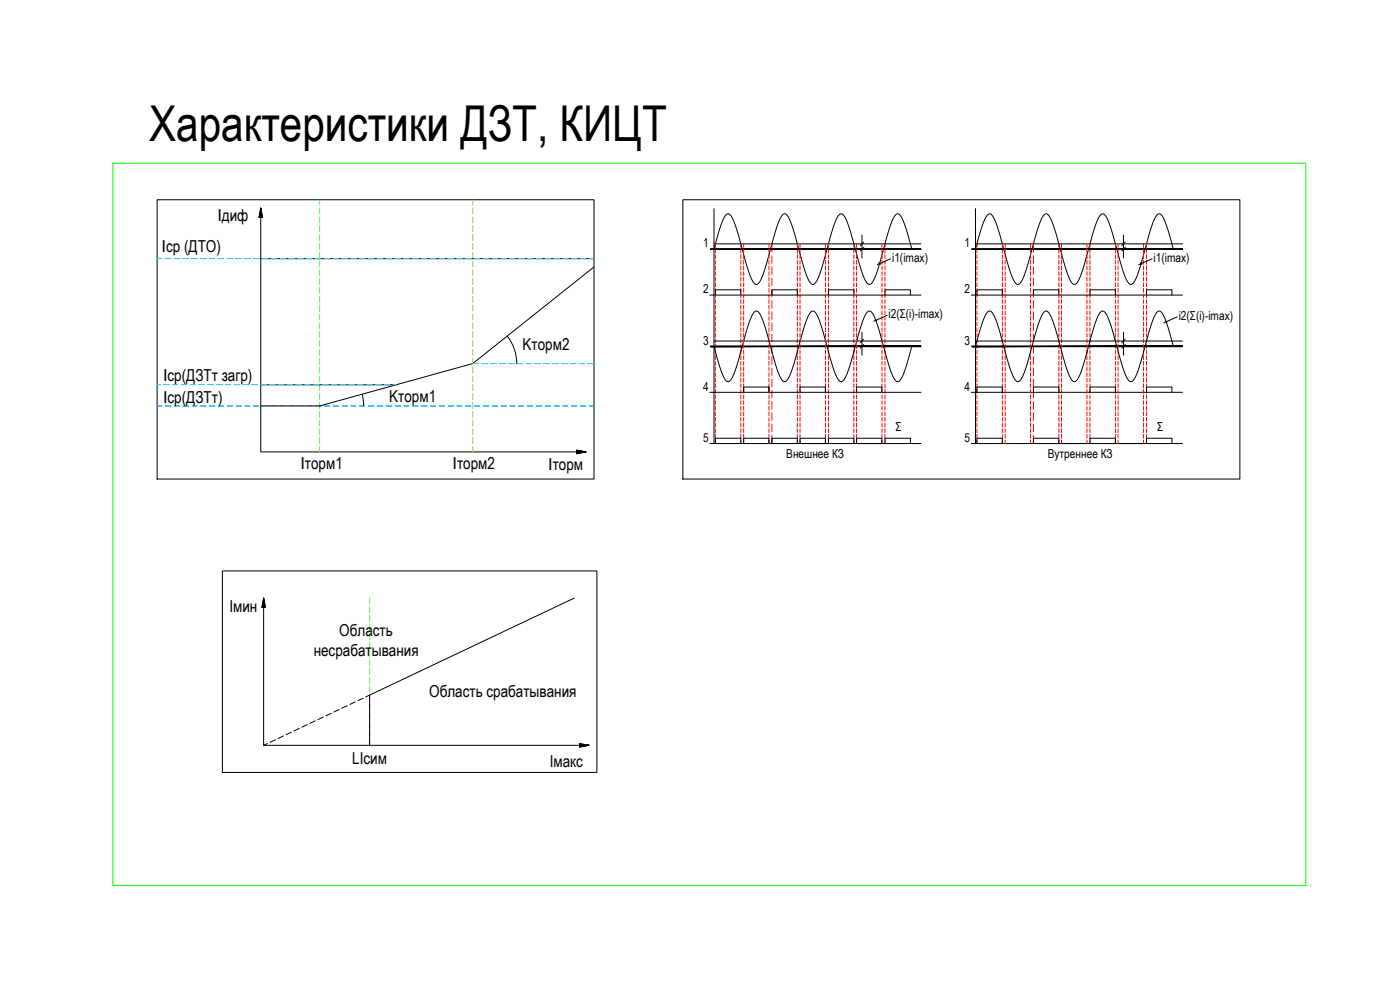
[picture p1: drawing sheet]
<svg xmlns="http://www.w3.org/2000/svg" width="1189mm" height="841mm" viewBox="0 0 1189 841" stroke-linecap="round" stroke-linejoin="round" font-family="sans-serif">
<!-- layer: 0 -->
<g fill="none" stroke="#000" stroke-width=".85">
<path d="M133 170h371v237h-371zM221 177v207h277M221 177l2 8h-3zM580 170h473v237h-473zM606 177v199M828 177v199M732 199v20M954 199v20M221 220h283M603 211h176M606 211l2-5a65 65 0 0 1 8-24 2.7 2.7 0 0 1 3 0 2.7 2.7 0 0 1 2 2l1 1a223 223 0 0 1 11 37 44 44 0 0 0 8 19 3 3 0 0 0 5-3v-1a219 219 0 0 0 11-37 41 41 0 0 1 8-18 3 3 0 0 1 5 3 214 214 0 0 1 11 37 40 40 0 0 0 8 19 3 3 0 0 0 5-3v-1a210 210 0 0 0 11-37 43 43 0 0 1 8-18 2.9 2.9 0 0 1 4 2l1 1a214 214 0 0 1 11 37 43 43 0 0 0 8 19 3 3 0 0 0 5-3v-1a210 210 0 0 0 11-37 40 40 0 0 1 8-18 3 3 0 0 1 5 3l3 8 5 18M606 207h176"/>
<path d="M733 205l-3 3M734 210l-3 3M756 220l-11 5M825 211h176M828 211l2-5a65 65 0 0 1 9-24 2.7 2.7 0 0 1 2 0 2.7 2.7 0 0 1 2 2l1 1a223 223 0 0 1 11 37 40 40 0 0 0 8 19 3 3 0 0 0 5-3v-1a219 219 0 0 0 11-37 41 41 0 0 1 8-18 3 3 0 0 1 5 3 214 214 0 0 1 11 37 43 43 0 0 0 8 19 3 3 0 0 0 5-3v-1a210 210 0 0 0 11-37 43 43 0 0 1 8-18 2.9 2.9 0 0 1 4 2l1 1a214 214 0 0 1 11 37 43 43 0 0 0 8 19 3 3 0 0 0 5-3v-1a210 210 0 0 0 11-37 40 40 0 0 1 8-18 3 3 0 0 1 5 3l3 8 5 18M828 207h176M955 205l-2 3M956 210l-3 3M978 220l-11 5M504 227l-103 82-130 36h-50M746 223l1 1M968 223l2 1"/>
<path d="M603 250h179M607 250v-4h22v4M656 250v-4h21v4M704 250v-4h21v4M752 250v-4h21v4M825 250h179M830 250v-4h21v4M878 250v-4h21v4M926 250v-4h21v4M974 250v-4h21v4M743 271l1 1M753 268l-11 5"/>
<path d="M990 272l1 2M1000 269l-12 5M431 285a37 37 0 0 1 8 24M603 294h176M606 294l2 6a65 65 0 0 0 8 23 2.8 2.8 0 0 0 3 1 2.8 2.8 0 0 0 2-3l1-1a218 218 0 0 0 11-37 41 41 0 0 1 8-19 3 3 0 0 1 5 3v1a223 223 0 0 1 11 37 41 41 0 0 0 8 19 3 3 0 0 0 5-3v-1a210 210 0 0 0 11-37 41 41 0 0 1 8-19 3 3 0 0 1 5 3v1a214 214 0 0 1 11 37 43 43 0 0 0 8 18 2.9 2.9 0 0 0 4-2l1-1a210 210 0 0 0 11-37 43 43 0 0 1 8-18 2.9 2.9 0 0 1 4 2l1 1a214 214 0 0 1 11 37 40 40 0 0 0 8 19 3 3 0 0 0 5-3l4-11 4-16M606 289h176M732 282v19M733 288l-3 3M734 292l-3 3M825 294h176M828 294l2-6a65 65 0 0 1 9-23 2.7 2.7 0 0 1 2-1 2.7 2.7 0 0 1 2 3l1 1a223 223 0 0 1 11 37 41 41 0 0 0 8 19 3 3 0 0 0 5-3v-1a218 218 0 0 0 11-37 41 41 0 0 1 8-19 3 3 0 0 1 5 3v1a214 214 0 0 1 11 37 43 43 0 0 0 8 18 2.9 2.9 0 0 0 4-2l1-1a210 210 0 0 0 11-37 43 43 0 0 1 8-18 2.9 2.9 0 0 1 4 2l1 1a214 214 0 0 1 11 37 40 40 0 0 0 8 19 3 3 0 0 0 5-3v-1a210 210 0 0 0 11-37 40 40 0 0 1 8-19 3 3 0 0 1 5 3l3 8 5 19M828 289h176"/>
<path d="M954 282v19M955 288l-2 3M956 292l-3 3M221 327h115M307 335l2 10M603 333h179M632 328v5v-5h21v5v-5M679 333v-5h22v5M727 333v-5h22v5M825 333h179M830 333v-5h21v5M878 333v-5h21v5"/>
<path d="M926 333v-5h21v5M974 333v-5h21v5M603 376h179M607 376v-4h22v4M632 376v-4h21v4M656 376v-4h21v4M679 376v-4h22v4M704 376v-4h21v4M727 376v-4h22v4M752 376v-4h21v4M825 376h179M830 376v-4h21v4"/>
<path d="M878 376v-4h21v4M926 376v-4h21v4M974 376v-4h21v4M490 382l8 2-8 1zM189 485h318v171h-318zM224 508v125h276M224 508l1 8h-3zM488 508l-174 82v43M295 599l-5 2M302 596l-5 2M308 592l-4 3M314 590l-3 1"/>
<path d="M254 618l-4 2M261 615l-5 2M268 612l-5 2M275 609l-5 2M281 605l-4 2M288 602l-4 2M227 631l-3 2M234 628l-5 2M241 625l-5 2M247 621l-4 3M492 631l8 2-8 1z"/>
</g>
<g fill="#000" stroke="#000" stroke-width=".85">
<path d="M490 382l5 1h-5zM492 631l5 1h-5z"/>
<path d="M221 177v8h2zM221 177v8h-1z"/>
<path d="M603 211v1l179-1zM603 212l179-1v1z"/>
<path d="M825 211v1l179-1zM825 212l179-1v1z"/>
<path d="M603 294h179zM603 294h179z"/>
<path d="M825 294h179zM825 294h179z"/>
<path d="M490 383l8 1zM490 383l8 1h-8zM490 384v1l8-1z"/>
<path d="M224 508v8h1zM224 508v8h-2z"/>
<path d="M492 632l8 1zM492 632l8 1h-8zM492 633v1l8-1z"/>
</g>
<g fill="none" stroke="#00bfff" stroke-width=".85">
<path d="M133 220h5M140 220h5M148 220h5M155 220h5M163 220h5M170 220h5M178 220h5M185 220h5M193 220h5M200 220h5M208 220h5M215 220h5"/>
<path d="M223 220h5M230 220h5M238 220h5M245 220h5M253 220h5M260 220h5M268 220h5M275 220h5M283 220h5M290 220h5M298 220h5M305 220h5"/>
<path d="M313 220h5M320 220h5M328 220h5M335 220h5M343 220h5M350 220h5M358 220h5M365 220h5M373 220h5M380 220h5M388 220h5M395 220h5"/>
<path d="M403 220h5M410 220h5M418 220h5M425 220h5M433 220h5M440 220h5M448 220h5M455 220h5M463 220h5M470 220h5M478 220h5M485 220h5"/>
<path d="M493 220h5M500 220h4M401 309h6M409 309h5M417 309h5M424 309h5M432 309h5M439 309h5M447 309h5M454 309h5M462 309h5M469 309h5"/>
<path d="M477 309h5M484 309h5M492 309h5M499 309h5M133 327h3M139 327h5M146 327h5M154 327h5M161 327h5M169 327h5M176 327h5M184 327h5"/>
<path d="M191 327h5M199 327h5M206 327h5M214 327h5M221 327h5M229 327h5M236 327h5M244 327h5M251 327h5M259 327h5M266 327h5M274 327h5"/>
<path d="M281 327h5M289 327h5M296 327h5M304 327h5M311 327h5M319 327h5M326 327h5M334 327h2M133 345h5M140 345h5M148 345h5M155 345h5"/>
<path d="M163 345h5M170 345h5M178 345h5M185 345h5M193 345h5M200 345h5M208 345h5M215 345h5M223 345h5M230 345h5M238 345h5M245 345h5"/>
<path d="M253 345h5M260 345h5M268 345h5M275 345h5M283 345h5M290 345h5M298 345h5M305 345h5M313 345h5M320 345h5M328 345h5M335 345h5"/>
<path d="M343 345h5M350 345h5M358 345h5M365 345h5M373 345h5M380 345h5M388 345h5M395 345h5M403 345h5M410 345h5M418 345h5M425 345h5"/>
<path d="M433 345h5M440 345h5M448 345h5M455 345h5M463 345h5M470 345h5M478 345h5M485 345h5M493 345h5M500 345h4"/>
</g>
<g fill="none" stroke="#a5dd00" stroke-width=".85">
<path d="M271 170v4M271 177v5M401 170v4M401 177v5M271 184v5M271 192v5M271 199v5M401 184v5M401 192v5M401 199v5M271 207v5M271 214v5"/>
<path d="M401 207v5M401 214v5M271 222v5M271 229v5M271 237v5M401 222v5M401 229v5M401 237v5M271 244v5M271 252v5M271 259v5M401 244v5"/>
<path d="M401 252v5M401 259v5M271 267v5M271 274v5M401 267v5M401 274v5M271 282v5M271 289v5M271 297v5M401 282v5M401 289v5M401 297v5"/>
<path d="M271 304v5M271 312v5M271 319v5M401 304v5M401 312v5M401 319v5M271 327v5M271 334v5M401 327v5M401 334v5M271 342v5M271 349v5"/>
<path d="M271 357v5M401 342v5M401 349v5M401 357v5M271 364v5M271 372v5M271 379v5M401 364v5M401 372v5M401 379v5M314 508v5M314 515v5"/>
<path d="M314 523v5M314 530v5M314 538v5M314 545v5M314 553v5M314 560v5M314 568v5M314 575v5M314 583v5M314 590v5M314 598v5M314 605v5"/>
<path d="M314 613v5M314 620v5M314 628v5"/>
</g>
<path d="M96 139h1013v613h-1013z" fill="none" stroke="#0f0" stroke-width=".85"/>
<g fill="none" stroke="#f00" stroke-width=".85">
<path d="M607 207v3M607 212v3M607 216v3M629 207v3M629 212v3M629 216v3M632 207v3M632 212v3M632 216v3M653 207v3M653 212v3M653 216v3"/>
<path d="M656 207v7M656 217v6M677 207v3M677 212v3M677 216v3M679 207v3M679 212v3M679 216v3M701 207v3M701 212v3M701 216v3M704 207v3"/>
<path d="M704 212v3M704 216v3M725 207v3M725 212v3M725 216v3M727 207v3M727 212v3M727 216v3M749 207v3M749 212v3M749 216v3M752 207v3"/>
<path d="M752 212v3M752 216v3M830 207v3M830 212v3M830 216v3M851 207v3M851 212v3M851 216v3M854 207v3M854 212v3M854 216v3M875 207v3"/>
<path d="M875 212v3M875 216v3M878 207v7M878 217v6M899 207v3M899 212v3M899 216v3M901 207v3M901 212v3M901 216v3M923 207v3M923 212v3"/>
<path d="M923 216v3M926 207v3M926 212v3M926 216v3M947 207v3M947 212v3M947 216v3M949 207v3M949 212v3M949 216v3M971 207v3M971 212v3"/>
<path d="M971 216v3M974 207v3M974 212v3M974 216v3M607 221v3M607 226v3M607 231v3M607 235v3M629 221v3M629 226v3M629 231v3M629 235v3"/>
<path d="M632 221v3M632 226v3M632 231v3M632 235v3M653 221v3M653 226v3M653 231v3M653 235v3M656 227v6M656 236v6M677 221v3M677 226v3"/>
<path d="M677 231v3M677 235v3M679 221v3M679 226v3M679 231v3M679 235v3M701 221v3M701 226v3M701 231v3M701 235v3M704 221v3M704 226v3"/>
<path d="M704 231v3M704 235v3M725 221v3M725 226v3M725 231v3M725 235v3M727 221v3M727 226v3M727 231v3M727 235v3M749 221v3M749 226v3"/>
<path d="M749 231v3M749 235v3M752 221v3M752 226v3M752 231v3M752 235v3M830 221v3M830 226v3M830 231v3M830 235v3M851 221v3M851 226v3"/>
<path d="M851 231v3M851 235v3M854 221v3M854 226v3M854 231v3M854 235v3M875 221v3M875 226v3M875 231v3M875 235v3M878 227v6M878 236v6"/>
<path d="M899 221v3M899 226v3M899 231v3M899 235v3M901 221v3M901 226v3M901 231v3M901 235v3M923 221v3M923 226v3M923 231v3M923 235v3"/>
<path d="M926 221v3M926 226v3M926 231v3M926 235v3M947 221v3M947 226v3M947 231v3M947 235v3M949 221v3M949 226v3M949 231v3M949 235v3"/>
<path d="M971 221v3M971 226v3M971 231v3M971 235v3M974 221v3M974 226v3M974 231v3M974 235v3M607 240v3M607 245v3M607 250v3M607 254v4"/>
<path d="M607 259v3M629 240v3M629 245v3M629 250v3M629 254v4M629 259v3M632 240v3M632 245v3M632 250v3M632 254v4M632 259v3M653 240v3"/>
<path d="M653 245v3M653 250v3M653 254v4M653 259v3M656 246v6M656 255v7M677 240v3M677 245v3M677 250v3M677 254v4M677 259v3M679 240v3"/>
<path d="M679 245v3M679 250v3M679 254v4M679 259v3M701 240v3M701 245v3M701 250v3M701 254v4M701 259v3M704 240v3M704 245v3M704 250v3"/>
<path d="M704 254v4M704 259v3M725 240v3M725 245v3M725 250v3M725 254v4M725 259v3M727 240v3M727 245v3M727 250v3M727 254v4M727 259v3"/>
<path d="M749 240v3M749 245v3M749 250v3M749 254v4M749 259v3M752 240v3M752 245v3M752 250v3M752 254v4M752 259v3M830 240v3M830 245v3"/>
<path d="M830 250v3M830 254v4M830 259v3M851 240v3M851 245v3M851 250v3M851 254v4M851 259v3M854 240v3M854 245v3M854 250v3M854 254v4"/>
<path d="M854 259v3M875 240v3M875 245v3M875 250v3M875 254v4M875 259v3M878 246v6M878 255v7M899 240v3M899 245v3M899 250v3M899 254v4"/>
<path d="M899 259v3M901 240v3M901 245v3M901 250v3M901 254v4M901 259v3M923 240v3M923 245v3M923 250v3M923 254v4M923 259v3M926 240v3"/>
<path d="M926 245v3M926 250v3M926 254v4M926 259v3M947 240v3M947 245v3M947 250v3M947 254v4M947 259v3M949 240v3M949 245v3M949 250v3"/>
<path d="M949 254v4M949 259v3M971 240v3M971 245v3M971 250v3M971 254v4M971 259v3M974 240v3M974 245v3M974 250v3M974 254v4M974 259v3"/>
<path d="M607 264v3M607 269v3M607 273v4M607 278v3M629 264v3M629 269v3M629 273v4M629 278v3M632 264v3M632 269v3M632 273v4M632 278v3"/>
<path d="M653 264v3M653 269v3M653 273v4M653 278v3M656 265v6M656 274v7M677 264v3M677 269v3M677 273v4M677 278v3M679 264v3M679 269v3"/>
<path d="M679 273v4M679 278v3M701 264v3M701 269v3M701 273v4M701 278v3M704 264v3M704 269v3M704 273v4M704 278v3M725 264v3M725 269v3"/>
<path d="M725 273v4M725 278v3M727 264v3M727 269v3M727 273v4M727 278v3M749 264v3M749 269v3M749 273v4M749 278v3M752 264v3M752 269v3"/>
<path d="M752 273v4M752 278v3M830 264v3M830 269v3M830 273v4M830 278v3M851 264v3M851 269v3M851 273v4M851 278v3M854 264v3M854 269v3"/>
<path d="M854 273v4M854 278v3M875 264v3M875 269v3M875 273v4M875 278v3M878 265v6M878 274v7M899 264v3M899 269v3M899 273v4M899 278v3"/>
<path d="M901 264v3M901 269v3M901 273v4M901 278v3M923 264v3M923 269v3M923 273v4M923 278v3M926 264v3M926 269v3M926 273v4M926 278v3"/>
<path d="M947 264v3M947 269v3M947 273v4M947 278v3M949 264v3M949 269v3M949 273v4M949 278v3M971 264v3M971 269v3M971 273v4M971 278v3"/>
<path d="M974 264v3M974 269v3M974 273v4M974 278v3M607 283v3M607 288v3M607 292v4M607 297v3M629 283v3M629 288v3M629 292v4M629 297v3"/>
<path d="M632 283v3M632 288v3M632 292v4M632 297v3M653 283v3M653 288v3M653 292v4M653 297v3M656 284v6M656 293v7M677 283v3M677 288v3"/>
<path d="M677 292v4M677 297v3M679 283v3M679 288v3M679 292v4M679 297v3M701 283v3M701 288v3M701 292v4M701 297v3M704 283v3M704 288v3"/>
<path d="M704 292v4M704 297v3M725 283v3M725 288v3M725 292v4M725 297v3M727 283v3M727 288v3M727 292v4M727 297v3M749 283v3M749 288v3"/>
<path d="M749 292v4M749 297v3M752 283v3M752 288v3M752 292v4M752 297v3M830 283v3M830 288v3M830 292v4M830 297v3M851 283v3M851 288v3"/>
<path d="M851 292v4M851 297v3M854 283v3M854 288v3M854 292v4M854 297v3M875 283v3M875 288v3M875 292v4M875 297v3M878 284v6M878 293v7"/>
<path d="M899 283v3M899 288v3M899 292v4M899 297v3M901 283v3M901 288v3M901 292v4M901 297v3M923 283v3M923 288v3M923 292v4M923 297v3"/>
<path d="M926 283v3M926 288v3M926 292v4M926 297v3M947 283v3M947 288v3M947 292v4M947 297v3M949 283v3M949 288v3M949 292v4M949 297v3"/>
<path d="M971 283v3M971 288v3M971 292v4M971 297v3M974 283v3M974 288v3M974 292v4M974 297v3M607 302v3M607 307v3M607 312v3M607 316v3"/>
<path d="M629 302v3M629 307v3M629 312v3M629 316v3M632 302v3M632 307v3M632 312v3M632 316v3M653 302v3M653 307v3M653 312v3M653 316v3"/>
<path d="M656 303v6M656 312v7M677 302v3M677 307v3M677 312v3M677 316v3M679 302v3M679 307v3M679 312v3M679 316v3M701 302v3M701 307v3"/>
<path d="M701 312v3M701 316v3M704 302v3M704 307v3M704 312v3M704 316v3M725 302v3M725 307v3M725 312v3M725 316v3M727 302v3M727 307v3"/>
<path d="M727 312v3M727 316v3M749 302v3M749 307v3M749 312v3M749 316v3M752 302v3M752 307v3M752 312v3M752 316v3M830 302v3M830 307v3"/>
<path d="M830 312v3M830 316v3M851 302v3M851 307v3M851 312v3M851 316v3M854 302v3M854 307v3M854 312v3M854 316v3M875 302v3M875 307v3"/>
<path d="M875 312v3M875 316v3M878 303v6M878 312v7M899 302v3M899 307v3M899 312v3M899 316v3M901 302v3M901 307v3M901 312v3M901 316v3"/>
<path d="M923 302v3M923 307v3M923 312v3M923 316v3M926 302v3M926 307v3M926 312v3M926 316v3M947 302v3M947 307v3M947 312v3M947 316v3"/>
<path d="M949 302v3M949 307v3M949 312v3M949 316v3M971 302v3M971 307v3M971 312v3M971 316v3M974 302v3M974 307v3M974 312v3M974 316v3"/>
<path d="M607 321v3M607 326v3M607 331v3M607 335v4M629 321v3M629 326v3M629 331v3M629 335v4M632 321v3M632 326v3M632 331v3M632 335v4"/>
<path d="M653 321v3M653 326v3M653 331v3M653 335v4M656 322v6M656 331v7M677 321v3M677 326v3M677 331v3M677 335v4M679 321v3M679 326v3"/>
<path d="M679 331v3M679 335v4M701 321v3M701 326v3M701 331v3M701 335v4M704 321v3M704 326v3M704 331v3M704 335v4M725 321v3M725 326v3"/>
<path d="M725 331v3M725 335v4M727 321v3M727 326v3M727 331v3M727 335v4M749 321v3M749 326v3M749 331v3M749 335v4M752 321v3M752 326v3"/>
<path d="M752 331v3M752 335v4M830 321v3M830 326v3M830 331v3M830 335v4M851 321v3M851 326v3M851 331v3M851 335v4M854 321v3M854 326v3"/>
<path d="M854 331v3M854 335v4M875 321v3M875 326v3M875 331v3M875 335v4M878 322v6M878 331v7M899 321v3M899 326v3M899 331v3M899 335v4"/>
<path d="M901 321v3M901 326v3M901 331v3M901 335v4M923 321v3M923 326v3M923 331v3M923 335v4M926 321v3M926 326v3M926 331v3M926 335v4"/>
<path d="M947 321v3M947 326v3M947 331v3M947 335v4M949 321v3M949 326v3M949 331v3M949 335v4M971 321v3M971 326v3M971 331v3M971 335v4"/>
<path d="M974 321v3M974 326v3M974 331v3M974 335v4M607 340v3M607 345v3M607 350v3M607 354v4M607 359v3M629 340v3M629 345v3M629 350v3"/>
<path d="M629 354v4M629 359v3M632 340v3M632 345v3M632 350v3M632 354v4M632 359v3M653 340v3M653 345v3M653 350v3M653 354v4M653 359v3"/>
<path d="M656 341v6M656 350v7M656 360v6M677 340v3M677 345v3M677 350v3M677 354v4M677 359v3M679 340v3M679 345v3M679 350v3M679 354v4"/>
<path d="M679 359v3M701 340v3M701 345v3M701 350v3M701 354v4M701 359v3M704 340v3M704 345v3M704 350v3M704 354v4M704 359v3M725 340v3"/>
<path d="M725 345v3M725 350v3M725 354v4M725 359v3M727 340v3M727 345v3M727 350v3M727 354v4M727 359v3M749 340v3M749 345v3M749 350v3"/>
<path d="M749 354v4M749 359v3M752 340v3M752 345v3M752 350v3M752 354v4M752 359v3M830 340v3M830 345v3M830 350v3M830 354v4M830 359v3"/>
<path d="M851 340v3M851 345v3M851 350v3M851 354v4M851 359v3M854 340v3M854 345v3M854 350v3M854 354v4M854 359v3M875 340v3M875 345v3"/>
<path d="M875 350v3M875 354v4M875 359v3M878 341v6M878 350v7M878 360v6M899 340v3M899 345v3M899 350v3M899 354v4M899 359v3M901 340v3"/>
<path d="M901 345v3M901 350v3M901 354v4M901 359v3M923 340v3M923 345v3M923 350v3M923 354v4M923 359v3M926 340v3M926 345v3M926 350v3"/>
<path d="M926 354v4M926 359v3M947 340v3M947 345v3M947 350v3M947 354v4M947 359v3M949 340v3M949 345v3M949 350v3M949 354v4M949 359v3"/>
<path d="M971 340v3M971 345v3M971 350v3M971 354v4M971 359v3M974 340v3M974 345v3M974 350v3M974 354v4M974 359v3M607 364v3M607 369v3"/>
<path d="M607 373v3M629 364v3M629 369v3M629 373v3M632 364v3M632 369v3M632 373v3M653 364v3M653 369v3M653 373v3M656 369v7M677 364v3"/>
<path d="M677 369v3M677 373v3M679 364v3M679 369v3M679 373v3M701 364v3M701 369v3M701 373v3M704 364v3M704 369v3M704 373v3M725 364v3"/>
<path d="M725 369v3M725 373v3M727 364v3M727 369v3M727 373v3M749 364v3M749 369v3M749 373v3M752 364v3M752 369v3M752 373v3M830 364v3"/>
<path d="M830 369v3M830 373v3M851 364v3M851 369v3M851 373v3M854 364v3M854 369v3M854 373v3M875 364v3M875 369v3M875 373v3M878 369v7"/>
<path d="M899 364v3M899 369v3M899 373v3M901 364v3M901 369v3M901 373v3M923 364v3M923 369v3M923 373v3M926 364v3M926 369v3M926 373v3"/>
<path d="M947 364v3M947 369v3M947 373v3M949 364v3M949 369v3M949 373v3M971 364v3M971 369v3M971 373v3M974 364v3M974 369v3M974 373v3"/>
</g>
<text font-size="41.9" x="127" y="120">Характеристики ДЗТ, КИЦТ</text>
<g font-size="14">
<text x="185" y="188">Iдиф</text>
<text x="137" y="214">Iср (ДТО)</text>
<text x="444" y="297">Kторм2</text>
<text x="138" y="324">Iср(ДЗТт загр)</text>
<text x="138" y="342">Iср(ДЗТт)</text>
<text x="331" y="341">Kторм1</text>
<text x="255" y="398">Iторм1</text>
<text x="384" y="398">Iторм2</text>
<text x="466" y="399">Iторм</text>
<text x="195" y="520">Iмин</text>
<text x="288" y="540">Область</text>
<text x="266" y="557">несрабатывания</text>
<text x="364" y="591">Область срабатывания</text>
<text x="299" y="648">LIсим</text>
<text x="467" y="651">Iмакс</text>
</g>
<g font-size="10.5">
<text x="597" y="210">1</text>
<text x="819" y="210">1</text>
<text x="758" y="222">i1(imax)</text>
<text x="980" y="222">i1(imax)</text>
<text x="597" y="249">2</text>
<text x="819" y="249">2</text>
<text x="755" y="270">i2(Σ(i)-imax)</text>
<text x="1001" y="271">i2(Σ(i)-imax)</text>
<text x="597" y="292">3</text>
<text x="819" y="292">3</text>
<text x="597" y="331">4</text>
<text x="819" y="331">4</text>
<text x="761" y="366">Σ</text>
<text x="983" y="366">Σ</text>
<text x="597" y="375">5</text>
<text x="819" y="375">5</text>
<text x="668" y="388">Внешнее КЗ</text>
<text x="890" y="388">Вутреннее КЗ</text>
</g>
</svg>
